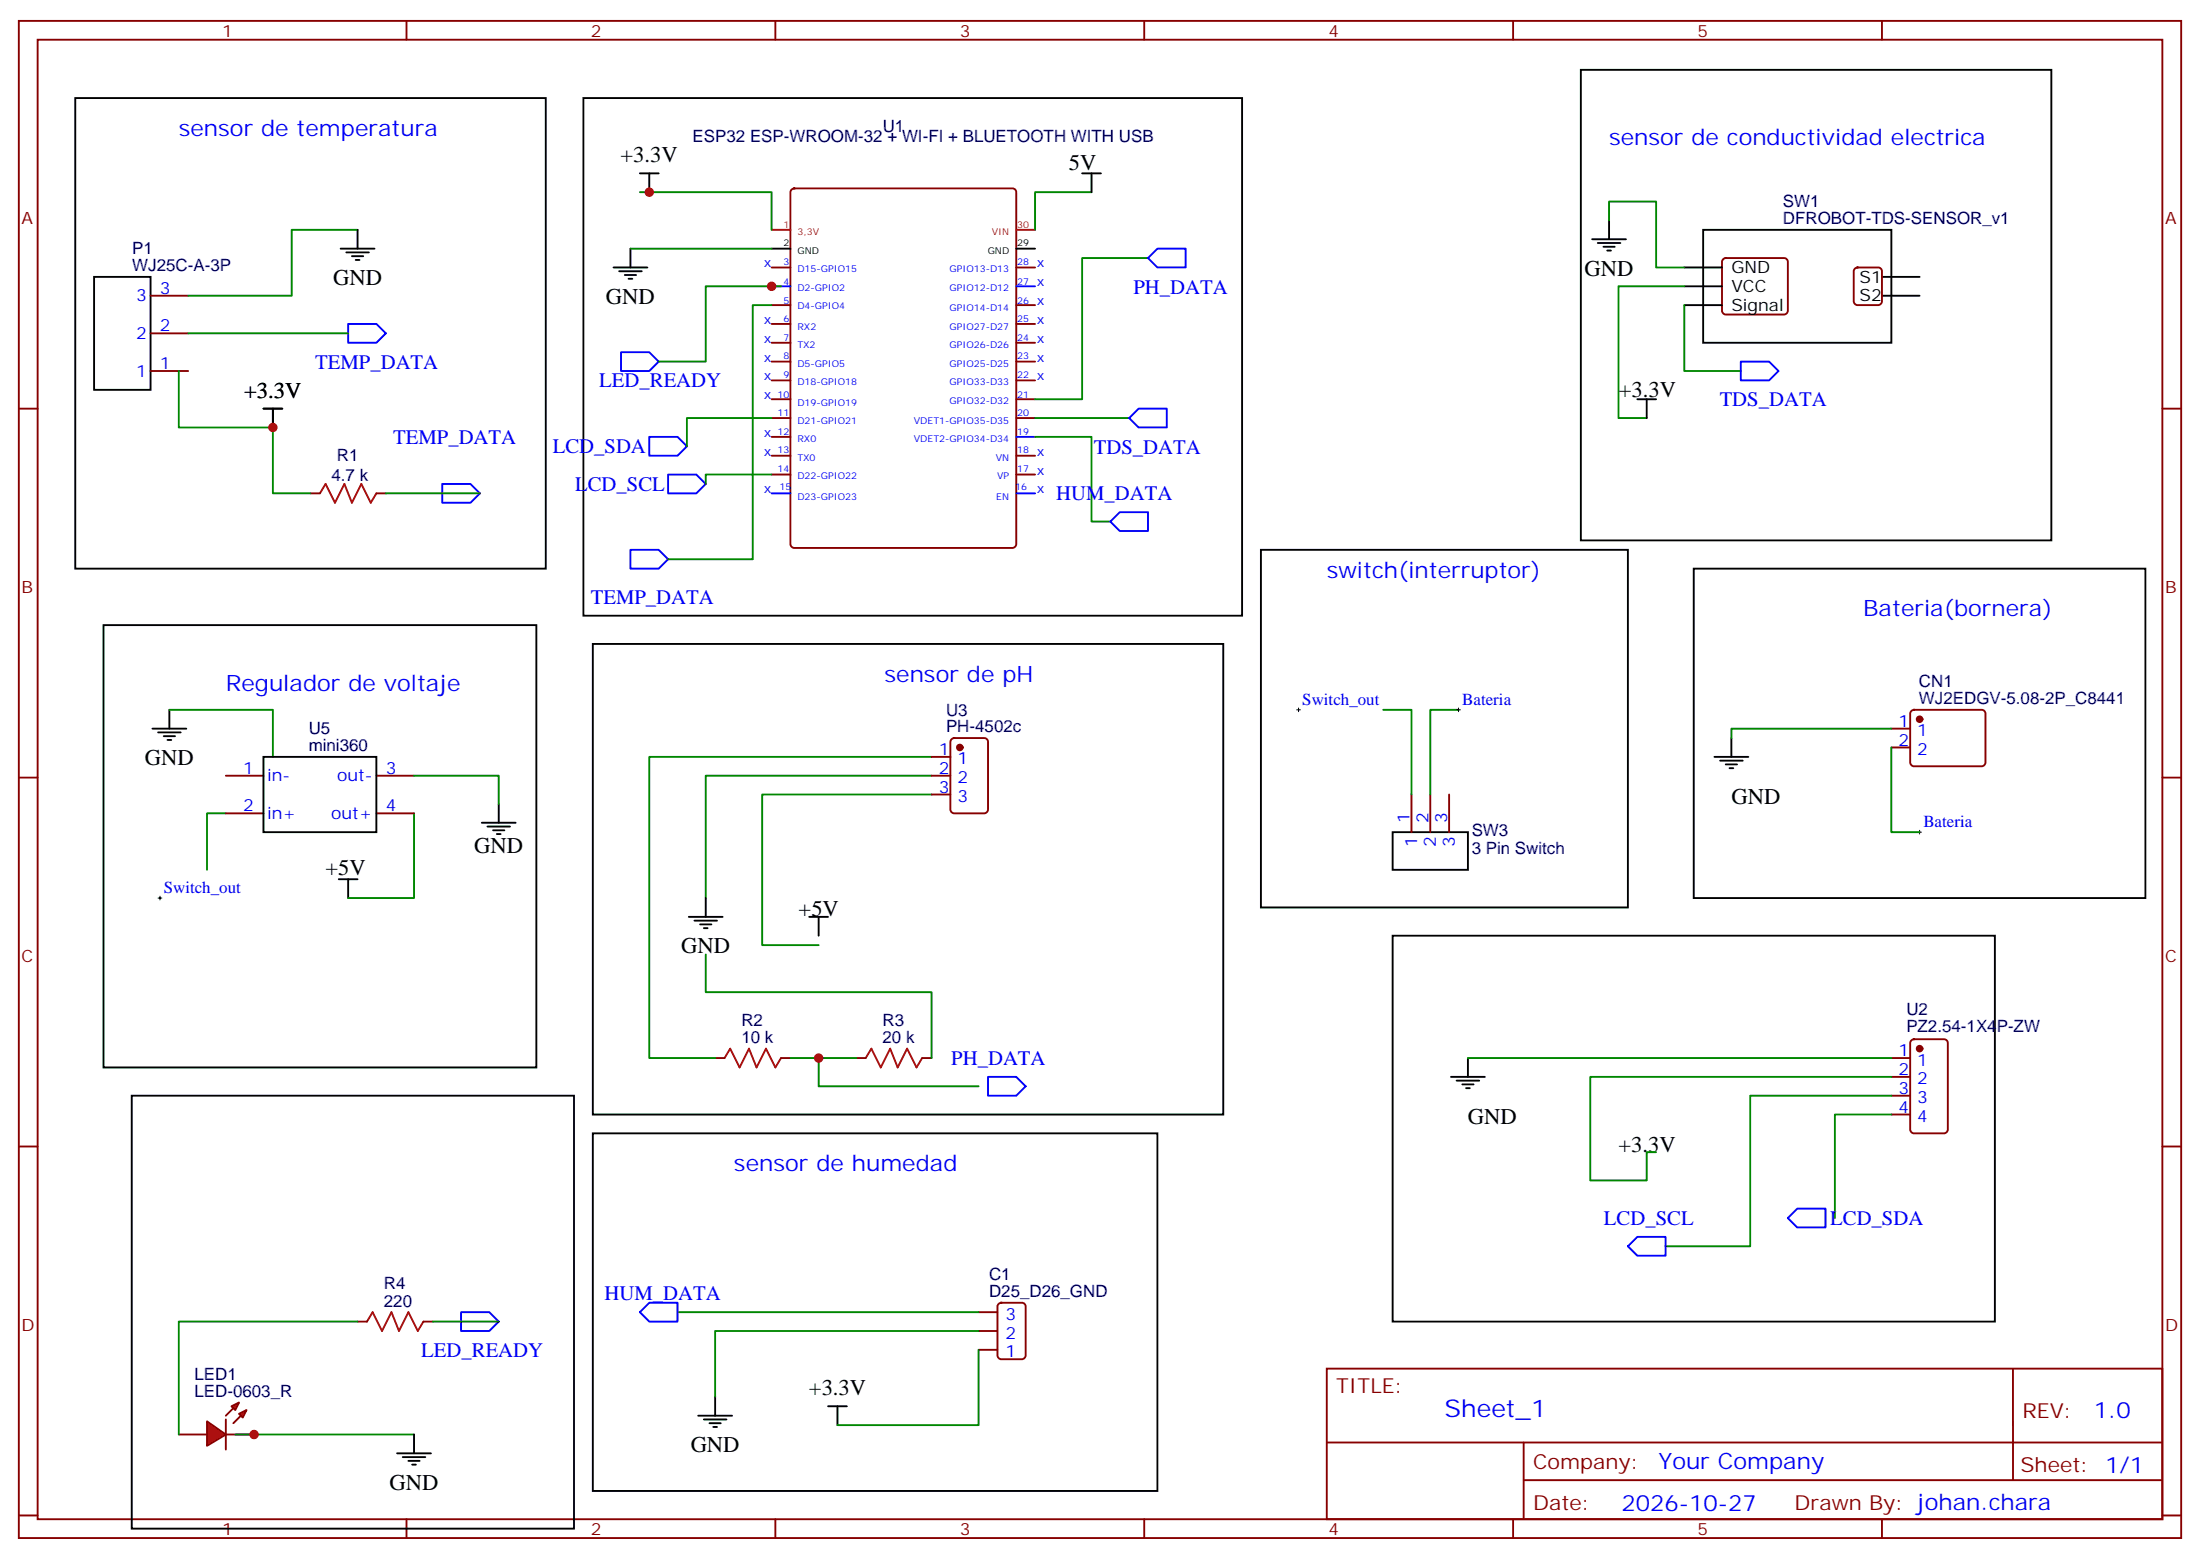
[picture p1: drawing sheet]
<svg xmlns="http://www.w3.org/2000/svg" width="412mm" height="292mm" viewBox="0 0 412 292" stroke-linecap="round" stroke-linejoin="round" font-family="sans-serif">
<g fill="none" stroke="#870000" stroke-width=".35">
<path d="M3.5 3.9h405.4v284.4h-405.4zM7.1 7.4h398.2v277.3h-398.2zM76.2 3.9v3.5M145.3 3.9v3.5M214.5 3.9v3.5M283.6 3.9v3.5M352.8 3.9v3.5M148.4 35.5l.5-.2h40.9a.71 .71 0 0 1 .7 .7v66a.76 .76 0 0 1-.7 .7h-40.9a.76 .76 0 0 1-.7-.7v-66zM28.2 55.4h7.1M144.6 50.1h3.6M144.6 57.2h3.6M190.5 50.1h3.5"/>
<path d="M190.5 57.2h3.5M323 48.6l.5-.2h10.9a.71 .71 0 0 1 .7 .7v9.1a.76 .76 0 0 1-.7 .7h-10.9a.76 .76 0 0 1-.7-.7v-9.1zM347.7 50.3l.5-.2h3.9a.71 .71 0 0 1 .7 .7v5.7a.76 .76 0 0 1-.7 .7h-3.9a.76 .76 0 0 1-.7-.7v-5.7zM3.5 76.6h3.6M28.2 69.5h7.1M28.2 62.5h7.1M144.6 60.7h3.6M144.6 64.2h3.6M144.6 67.8h3.6M144.6 71.3h3.6M144.6 74.8h3.6M144.6 78.4h3.6"/>
<path d="M190.5 60.7h3.5M190.5 64.2h3.5M190.5 67.8h3.5M190.5 71.3h3.5M190.5 74.8h3.5M190.5 78.4h3.5M405.3 76.6h3.6M58.2 92.5h1.8M70.6 92.5h1.7M144.6 81.9h3.6M144.6 85.4h3.6M144.6 88.9h3.6"/>
<path d="M190.5 85.4h3.5M190.5 88.9h3.5M354.5 136.6h3.6M358.3 133.2l.5-.2h12.7a.71 .71 0 0 1 .7 .7v9.2a.76 .76 0 0 1-.7 .7h-12.7a.76 .76 0 0 1-.7-.7v-9.2zM3.5 145.7h3.6M42.3 145.4h7.1M42.3 152.4h7.1M70.6 145.4h7M70.6 152.4h7M264.6 148.9v7.1M268.1 148.9v7.1M271.6 148.9v7.1"/>
<path d="M354.5 140.1h3.6M405.3 145.7h3.6M134.1 198.3h1.7M146.4 198.3h1.8M160.5 198.3h1.8M172.9 198.3h1.7M3.5 214.9h3.6M405.3 214.9h3.6M183.4 253h3.6M183.4 249.4h3.6M183.4 245.9h3.6M187.2 244.4l.5-.2h3.9a.71 .71 0 0 1 .7 .7v9.1a.76 .76 0 0 1-.7 .7h-3.9a.76 .76 0 0 1-.7-.7v-9.1z"/>
<path d="M248.7 256.5h156.6v28.2h-156.6zM377.3 256.5v20.9M248.7 270.4h156.5M285.6 277.4h119.6M285.6 270.4v14.1M3.5 284h3.6M76.2 284.7v3.6M145.3 284.7v3.6M214.5 284.7v3.6M283.6 284.7v3.6M352.8 284.7v3.6M405.3 284h3.6"/>
</g>
<path d="M144.6 43.1h3.6M190.5 43.1h3.5" fill="none" stroke="#f00" stroke-width=".35"/>
<g fill="none" stroke="#000" stroke-width=".35">
<path d="M14.1 18.4h88.2v88.2h-88.2zM109.4 18.4h123.4v97h-123.4zM296.3 13.1h88.2v88.2h-88.2zM119.9 32.5h3.6M121.7 32.5v3.5M202.8 32.5h3.6M204.6 32.5v3.5M17.6 51.9h10.6v21.2h-10.6zM63.9 46.6h6.3M64.9 47.3h4.2M66 48h2.1M66.7 48.7h.7"/>
<path d="M67 43.1v3.5M115 50.1h6.4M116.1 50.8h4.2M117.1 51.5h2.1M117.8 52.2h.7M118.2 46.6v3.5M144.6 46.6h3.6M190.5 46.6h3.5M298.4 44.8h6.4M299.5 45.5h4.2M300.6 46.2h2.1M301.3 47h.7"/>
<path d="M301.6 41.3v3.5M315.7 57.2h7.1M315.7 50.1h7.1M315.7 53.7h7.1M319.3 43.1h35.2v21.1h-35.2zM352.8 51.9h7M352.8 55.4h7M49.4 76.6h3.5M51.2 76.6v3.5M306.9 74.8h3.5M308.7 74.8v3.6M19.4 117.2h81.1v82.9h-81.1z"/>
<path d="M236.4 103h68.8v67.1h-68.8zM317.5 106.6h84.7v61.7h-84.7zM28.6 136.6h6.3M29.6 137.3h4.3M30.7 138h2.1M31.4 138.7h.7M31.7 133v3.6M111.1 120.7h118.2v88.2h-118.2zM324.6 138.3v3.6M49.4 141.9h21.2v14.1h-21.2zM90.3 154.2h6.4M91.4 154.9h4.2"/>
<path d="M92.4 155.6h2.1M93.1 156.3h.7M93.5 150.7v3.5M261.1 156h14.1v7h-14.1zM321.4 141.9h6.3M322.4 142.6h4.3M323.5 143.3h2.1M324.2 144h.7M63.5 164.8h3.5M65.3 164.8v3.5M129.1 171.8h6.4M130.2 172.5h4.2"/>
<path d="M131.2 173.2h2.1M131.9 174h.7M132.3 168.3v3.5M151.7 171.8h3.5M153.5 171.8v3.6M24.7 205.4h82.9v81.1h-82.9zM111.1 212.4h105.9v67h-105.9zM130.9 265.3h6.3M131.9 266h4.3M133 266.7h2.1M133.7 267.4h.7M134.1 261.8v3.5"/>
<path d="M155.2 263.6h3.5M157 263.6v3.5"/>
</g>
<g fill="none" stroke="#00f" stroke-width=".35">
<path d="M144.6 53.7h3.6M190.5 53.7h3.5M215.2 48.4l1.8-1.8h5.2v3.5h-5.2zM65.3 60.7h5.3l1.7 1.8-1.7 1.7h-5.3zM211.7 78.4l1.7-1.8h5.3v3.5h-5.3zM326.3 67.8h5.3l1.8 1.7-1.8 1.8h-5.3zM82.9 90.7h5.3l1.8 1.8-1.8 1.7h-5.3zM144.6 92.5h3.6M190.5 92.5h3.5M190.5 81.9h3.5M208.1 97.8l1.8-1.8h5.3v3.5h-5.3zM118.2 103h5.3l1.7 1.8-1.7 1.8h-5.3z"/>
<path d="M185.2 201.8h5.3l1.8 1.8-1.8 1.8h-5.3zM121.7 244.2h5.3v3.5h-5.3l-1.8-1.8z"/>
</g>
<circle cx="359.8" cy="134.8" r=".53" fill="#870000" stroke="#870000" stroke-width=".35"/>
<path d="M60 92.5l1-1.8 1.8 3.5 1.8-3.5 1.4 3.5 1.7-3.5 1.8 3.5 1.1-1.7M135.8 198.3l1.1-1.8 1.7 3.6 1.8-3.6 1.4 3.6 1.8-3.6 1.7 3.6 1.1-1.8M162.3 198.3l1-1.8 1.8 3.6 1.8-3.6 1.4 3.6 1.7-3.6 1.8 3.6 1.1-1.8" fill="none" stroke="#a10000" stroke-width=".35"/>
<g fill="none" stroke="#008700" stroke-width=".35">
<path d="M119.9 36h24.7v7.1M204.6 36h-10.6v7.1M67 43.1h-12.3v12.3h-19.4M118.2 46.6h26.4M144.6 57.2h-3.5v47.6h-15.9M215.2 48.4h-12.4v26.4h-8.8M301.6 41.3v-3.5h8.8v12.3h5.3M315.7 53.7h-12.3v24.7h5.3M315.7 57.2v12.3h10.6M33.5 69.5v10.6h17.7v12.4h7M35.3 62.5h30M194 78.4h17.7"/>
<path d="M72.3 92.5h17.7M194 81.9h10.6v15.9h3.5M31.7 133h19.5v8.9M259.3 133h5.3v15.9M273.4 133h-5.3v15.9M354.5 136.6h-29.9v1.7M42.3 152.4h-3.5v10.6M77.6 152.4v15.9h-12.3M77.6 145.4h15.9v5.3M174.6 148.9h-31.7v28.2h10.6M174.6 145.4h-42.3v22.9M174.6 141.9h-52.9v56.4h12.4"/>
<path d="M354.5 140.1v15.9h5.3M132.3 178.9v7h42.3v12.4M148.2 198.3h12.3M153.5 198.3v5.3h29.9M127 245.9h56.4M183.4 253v14.1h-26.4M183.4 249.4h-49.3v12.4"/>
</g>
<path d="M243.1 133h.7M243.4 132.7v.7M273 133h.8M273.4 132.7v.7M359.5 156h.7M359.8 155.6v.7M29.6 168.3h.7M30 168v.7" fill="none" stroke="#000" stroke-width=".19"/>
<g fill="#f00" stroke="#870000" stroke-width=".35">
<path d="M38.8 266.4l3.5 2.5-3.5 2.1z"/>
<path d="M42.3 266v5.7z"/>
</g>
<g fill="#870000" stroke="#870000" stroke-width=".35">
<path d="M42.3 265.3l1.4-1.4z"/>
<path d="M43.7 266.7l1.5-1.4z"/>
</g>
<g fill="#f00" stroke="#870000" stroke-width=".35">
<path d="M43.4 263.6l1.4-.7-.7 1.4z"/>
<path d="M44.8 265l1.4-.7-.7 1.4z"/>
</g>
<g fill="none" stroke="#870000" stroke-width=".35">
<path d="M178.4 138.5l.5-.2h5.6a.71 .71 0 0 1 .7 .7v12.7a.76 .76 0 0 1-.7 .7h-5.6a.76 .76 0 0 1-.7-.7v-12.7zM174.6 141.9h3.6M174.6 145.4h3.6M174.6 148.9h3.6M354.5 198.3h3.6M358.3 195l.5-.2h5.6a.71 .71 0 0 1 .7 .7v16.2a.76 .76 0 0 1-.7 .7h-5.6a.76 .76 0 0 1-.7-.7v-16.2zM354.5 201.8h3.6M354.5 205.4h3.6M354.5 208.9h3.6M67 247.7h1.8M79.4 247.7h1.7M33.5 268.9h5.3"/>
<path d="M42.3 268.9h5.3"/>
</g>
<path d="M68.8 247.7l1-1.8 1.8 3.5 1.8-3.5 1.4 3.5 1.8-3.5 1.7 3.5 1.1-1.7" fill="none" stroke="#a10000" stroke-width=".35"/>
<path d="M146.4 53.7h-14.1v14.1h-8.8M144.6 78.4h-15.8v5.2M144.6 88.9h-12.3v1.8M275.2 198.3h79.3M354.5 201.8h-56.4v19.4h10.6v-5.3h1.7M354.5 205.4h-26.4v28.2h-15.9M354.5 208.9h-10.5v19.4M67 247.7h-33.5v21.2M81.1 247.7h12.4M44.1 268.9h33.5" fill="none" stroke="#008700" stroke-width=".35"/>
<path d="M116.4 66h5.3l1.8 1.8-1.8 1.7h-5.3zM121.7 81.9h5.3l1.8 1.7-1.8 1.8h-5.3zM125.2 88.9h5.3l1.8 1.8-1.8 1.8h-5.3zM305.2 233.6l1.7-1.8h5.3v3.5h-5.3zM335.1 228.3l1.8-1.8h5.3v3.5h-5.3zM86.4 245.9h5.3l1.8 1.8-1.8 1.7h-5.3z" fill="none" stroke="#00f" stroke-width=".35"/>
<path d="M261.1 175.4h112.8v72.3h-112.8zM275.2 198.3v3.5M272 201.8h6.3M273 202.5h4.3M274.1 203.2h2.1M274.8 203.9h.7M74.4 272.4h6.4M75.5 273.1h4.2M76.6 273.8h2.1M77.3 274.5h.7M77.6 268.9v3.5" fill="none" stroke="#000" stroke-width=".35"/>
<g fill="#870000" stroke="#870000" stroke-width=".35">
<circle cx="179.9" cy="140.1" r=".53"/>
<circle cx="359.8" cy="196.5" r=".53"/>
</g>
<g fill="#c00">
<circle cx="153.5" cy="198.3" r=".88"/>
<circle cx="121.7" cy="36" r=".88"/>
<circle cx="51.2" cy="80.1" r=".88"/>
<circle cx="144.6" cy="53.7" r=".88"/>
<circle cx="47.6" cy="268.9" r=".88"/>
</g>
<text font-size="4.6" fill="#00f" x="270.8" y="265.5">Sheet_1</text>
<g font-size="4.2" fill="#00f">
<text x="33.5" y="25.4">sensor de temperatura</text>
<text x="301.6" y="27.2">sensor de conductividad electrica</text>
<text x="248.7" y="108.3">switch(interruptor)</text>
<text x="349.2" y="115.4">Bateria(bornera)</text>
<text x="42.3" y="129.5">Regulador de voltaje</text>
<text x="165.8" y="127.7">sensor de pH</text>
<text x="137.6" y="219.5">sensor de humedad</text>
<text x="392.5" y="265.8">1.0</text>
<text x="310.9" y="275.3">Your Company</text>
<text x="304" y="283.1">2026-10-27</text>
</g>
<g font-size="4.2">
<text x="116.3" y="30.4">+3.3V</text>
<text x="200.4" y="31.8">5V</text>
<text x="62.4" y="53.4">GND</text>
<text x="297" y="51.6">GND</text>
<text x="113.6" y="56.9">GND</text>
<text x="45.8" y="74.5">+3.3V</text>
<text x="303.4" y="74.5">+3.3V</text>
<text x="27.2" y="143.4">GND</text>
<text x="324.6" y="150.7">GND</text>
<text x="88.9" y="159.8">GND</text>
<text x="61" y="164.1">+5V</text>
<text x="149.7" y="171.6">+5V</text>
<text x="127.7" y="178.6">GND</text>
<text x="275.2" y="210.6">GND</text>
<text x="303.4" y="215.9">+3.3V</text>
<text x="151.6" y="261.5">+3.3V</text>
<text x="129.5" y="272.1">GND</text>
<text x="73" y="279.2">GND</text>
</g>
<g font-size="3.9" fill="#00f">
<text x="212.5" y="55.1">PH_DATA</text>
<text x="59.1" y="69.1">TEMP_DATA</text>
<text x="112.3" y="72.6">LED_READY</text>
<text x="322.4" y="76.1">TDS_DATA</text>
<text x="73.7" y="83.2">TEMP_DATA</text>
<text x="103.6" y="84.9">LCD_SDA</text>
<text x="205" y="85">TDS_DATA</text>
<text x="107.8" y="92">LCD_SCL</text>
<text x="198" y="93.8">HUM_DATA</text>
<text x="110.7" y="113.2">TEMP_DATA</text>
<text x="178.3" y="199.5">PH_DATA</text>
<text x="300.7" y="229.6">LCD_SCL</text>
<text x="343.1" y="229.6">LCD_SDA</text>
<text x="113.3" y="243.7">HUM_DATA</text>
<text x="79" y="254.2">LED_READY</text>
</g>
<g font-size="3.9" fill="#800">
<text x="250.5" y="261.1">TITLE:</text>
<text x="379.1" y="265.8">REV:</text>
<text x="287.4" y="275.3">Company:</text>
<text x="378.7" y="275.9">Sheet: 1/1</text>
<text x="287.4" y="283">Date:</text>
<text x="336.4" y="283.1">Drawn By: johan.chara</text>
</g>
<g font-size="3.2" fill="#800">
<text x="41.6" y="6.9">1</text>
<text x="110.8" y="6.9">2</text>
<text x="179.9" y="6.9">3</text>
<text x="249.1" y="6.9">4</text>
<text x="318.2" y="6.9">5</text>
<text x="4.1" y="42">A</text>
<text x="405.9" y="42">A</text>
<text x="4.1" y="111.2">B</text>
<text x="405.9" y="111.2">B</text>
<text x="4.1" y="180.3">C</text>
<text x="405.9" y="180.3">C</text>
<text x="4.1" y="249.4">D</text>
<text x="405.9" y="249.4">D</text>
<text x="41.6" y="287.7">1</text>
<text x="110.8" y="287.7">2</text>
<text x="179.9" y="287.7">3</text>
<text x="249.1" y="287.7">4</text>
<text x="318.2" y="287.7">5</text>
</g>
<g font-size="3.2" fill="#000080">
<text x="129.8" y="26.7">ESP32 ESP-WROOM-32 + WI-FI + BLUETOOTH WITH USB</text>
<text x="165.5" y="24.8">U1</text>
<text x="334.2" y="38.8">SW1</text>
<text x="24.8" y="47.6">P1</text>
<text x="334.2" y="42">DFROBOT-TDS-SENSOR_v1</text>
<text x="24.8" y="50.8">WJ25C-A-3P</text>
<text x="63.1" y="86.4">R1</text>
<text x="62.1" y="90.1">4.7 k</text>
<text x="359.7" y="132">WJ2EDGV-5.08-2P_C8441</text>
<text x="359.7" y="128.8">CN1</text>
<text x="57.9" y="137.6">U5</text>
<text x="177.3" y="137.3">PH-4502c</text>
<text x="177.3" y="134.3">U3</text>
<text x="57.9" y="140.8">mini360</text>
<text x="275.9" y="160">3 Pin Switch</text>
<text x="275.9" y="156.7">SW3</text>
<text x="357.3" y="190.3">U2</text>
<text x="139" y="195.5">10 k</text>
<text x="139" y="192.3">R2</text>
<text x="165.4" y="195.5">20 k</text>
<text x="165.4" y="192.3">R3</text>
<text x="357.3" y="193.5">PZ2.54-1X4P-ZW</text>
<text x="185.4" y="239.9">C1</text>
<text x="72" y="244.9">220</text>
<text x="72" y="241.6">R4</text>
<text x="185.4" y="243.1">D25_D26_GND</text>
<text x="36.4" y="261.8">LED-0603_R</text>
<text x="36.4" y="258.6">LED1</text>
</g>
<g font-size="3.2">
<text x="324.6" y="51.2">GND</text>
<text x="348.6" y="53">S1</text>
<text x="324.6" y="58.2">Signal</text>
<text x="324.6" y="54.7">VCC</text>
<text x="348.6" y="56.5">S2</text>
</g>
<g font-size="3.2" fill="#00f">
<text x="25.5" y="56.5">3</text>
<text x="30" y="55.1">3</text>
<text x="25.5" y="63.5">2</text>
<text x="30" y="62.1">2</text>
<text x="25.5" y="70.6">1</text>
<text x="30" y="69.2">1</text>
<text x="244.1" y="132.2">Switch_out</text>
<text x="274.1" y="132.2">Bateria</text>
<text x="355.9" y="136.2">1</text>
<text x="359.4" y="138">1</text>
<text x="176" y="141.5">1</text>
<text x="179.5" y="143.3">1</text>
<text x="355.9" y="139.7">2</text>
<text x="359.4" y="141.5">2</text>
<text x="45.6" y="145">1</text>
<text x="50.1" y="146.4">in-</text>
<text x="63.2" y="146.4">out-</text>
<text x="72.3" y="145">3</text>
<text x="176" y="145">2</text>
<text x="176" y="148.6">3</text>
<text x="179.5" y="146.8">2</text>
<text x="45.6" y="152.1">2</text>
<text x="50.1" y="153.5">in+</text>
<text x="62.1" y="153.5">out+</text>
<text x="72.3" y="152.1">4</text>
<text x="179.5" y="150.3">3</text>
<text x="264.2" y="154.2" transform="rotate(-90 264.2 154.2)">1</text>
<text x="267.8" y="154.2" transform="rotate(-90 267.8 154.2)">2</text>
<text x="271.3" y="154.2" transform="rotate(-90 271.3 154.2)">3</text>
<text x="360.5" y="155.1">Bateria</text>
<text x="265.6" y="158.7" transform="rotate(-90 265.6 158.7)">1</text>
<text x="269.2" y="158.7" transform="rotate(-90 269.2 158.7)">2</text>
<text x="272.7" y="158.7" transform="rotate(-90 272.7 158.7)">3</text>
<text x="30.7" y="167.4">Switch_out</text>
<text x="355.9" y="197.9">1</text>
<text x="355.9" y="201.5">2</text>
<text x="359.4" y="199.7">1</text>
<text x="359.4" y="203.2">2</text>
<text x="355.9" y="205">3</text>
<text x="355.9" y="208.5">4</text>
<text x="359.4" y="206.8">3</text>
<text x="359.4" y="210.3">4</text>
<text x="188.5" y="250.9">2</text>
<text x="188.5" y="247.3">3</text>
<text x="188.5" y="254.4">1</text>
</g>
<g font-size="2.5" fill="#00f">
<text x="143.2" y="50.1">x</text>
<text x="194.3" y="50.1">x</text>
<text x="194.3" y="53.7">x</text>
<text x="194.3" y="57.2">x</text>
<text x="143.2" y="64.2">x</text>
<text x="143.2" y="60.7">x</text>
<text x="194.3" y="60.7">x</text>
<text x="194.3" y="64.2">x</text>
<text x="143.2" y="71.3">x</text>
<text x="143.2" y="67.8">x</text>
<text x="194.3" y="67.8">x</text>
<text x="194.3" y="71.3">x</text>
<text x="143.2" y="74.8">x</text>
<text x="143.2" y="81.9">x</text>
<text x="143.2" y="85.4">x</text>
<text x="194.3" y="85.4">x</text>
<text x="194.3" y="88.9">x</text>
<text x="143.2" y="92.5">x</text>
<text x="194.3" y="92.5">x</text>
</g>
<g font-size="1.8" fill="#f00">
<text x="146.9" y="42.7">1</text>
<text x="149.5" y="44.1">3,3V</text>
<text x="185.9" y="44.1">VIN</text>
<text x="190.7" y="42.7">30</text>
</g>
<g font-size="1.8">
<text x="146.9" y="46.2">2</text>
<text x="149.5" y="47.6">GND</text>
<text x="185.1" y="47.6">GND</text>
<text x="190.7" y="46.2">29</text>
</g>
<g font-size="1.8" fill="#00f">
<text x="146.9" y="49.6">3</text>
<text x="146.9" y="53.5">4</text>
<text x="149.5" y="51.1">D15-GPIO15</text>
<text x="178" y="51.1">GPIO13-D13</text>
<text x="190.7" y="49.6">28</text>
<text x="190.7" y="53.5">27</text>
<text x="146.9" y="56.9">5</text>
<text x="149.5" y="54.5">D2-GPIO2</text>
<text x="149.5" y="58">D4-GPIO4</text>
<text x="178" y="54.5">GPIO12-D12</text>
<text x="178" y="58.3">GPIO14-D14</text>
<text x="190.7" y="56.9">26</text>
<text x="146.9" y="60.4">6</text>
<text x="146.9" y="63.8">7</text>
<text x="149.5" y="61.8">RX2</text>
<text x="149.5" y="65.3">TX2</text>
<text x="178" y="61.8">GPIO27-D27</text>
<text x="178" y="65.3">GPIO26-D26</text>
<text x="190.7" y="60.4">25</text>
<text x="190.7" y="63.8">24</text>
<text x="146.9" y="67.3">8</text>
<text x="146.9" y="70.8">9</text>
<text x="149.5" y="68.7">D5-GPIO5</text>
<text x="178" y="68.7">GPIO25-D25</text>
<text x="190.7" y="67.3">23</text>
<text x="190.7" y="70.8">22</text>
<text x="145.8" y="74.6">10</text>
<text x="149.5" y="72.2">D18-GPIO18</text>
<text x="149.5" y="76">D19-GPIO19</text>
<text x="178" y="72.2">GPIO33-D33</text>
<text x="178" y="75.6">GPIO32-D32</text>
<text x="190.7" y="74.6">21</text>
<text x="145.8" y="78.1">11</text>
<text x="145.8" y="81.5">12</text>
<text x="149.5" y="79.5">D21-GPIO21</text>
<text x="149.5" y="82.9">RX0</text>
<text x="171.3" y="79.5">VDET1-GPIO35-D35</text>
<text x="171.3" y="82.9">VDET2-GPIO34-D34</text>
<text x="190.7" y="78.1">20</text>
<text x="190.7" y="81.5">19</text>
<text x="145.8" y="85">13</text>
<text x="145.8" y="88.4">14</text>
<text x="149.5" y="86.4">TX0</text>
<text x="149.5" y="89.8">D22-GPIO22</text>
<text x="186.7" y="86.4">VN</text>
<text x="186.9" y="89.8">VP</text>
<text x="190.7" y="85">18</text>
<text x="190.7" y="88.4">17</text>
<text x="146.1" y="91.9">15</text>
<text x="149.5" y="93.7">D23-GPIO23</text>
<text x="186.8" y="93.7">EN</text>
<text x="190.3" y="91.9">16</text>
</g>
</svg>
